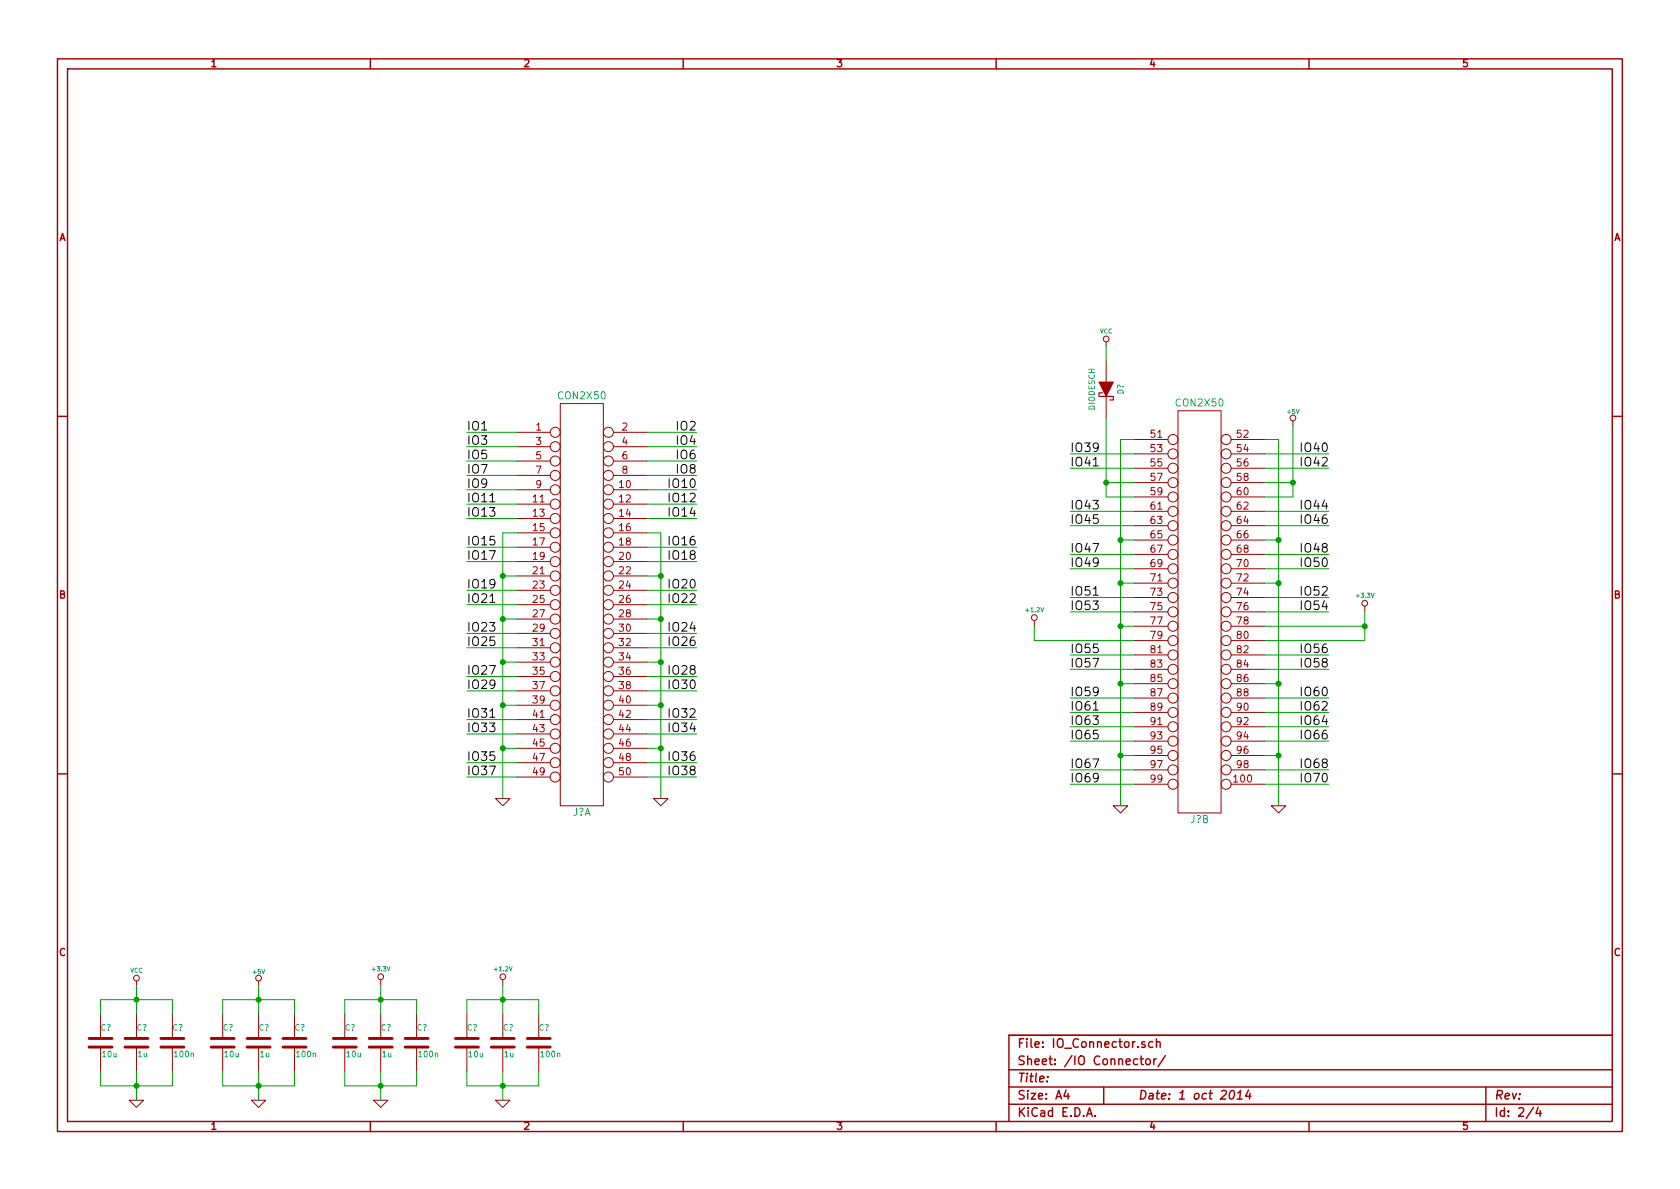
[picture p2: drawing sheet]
<svg xmlns="http://www.w3.org/2000/svg" width="297mm" height="210mm" viewBox="0 0 297 210" stroke-linecap="round" stroke-linejoin="round" font-family="sans-serif">
<g fill="none" stroke="#a00000" stroke-width=".25">
<path d="M10.2 10.4h276.6v189.7h-276.6zM11.9 12.2h273.2v186.1h-273.2zM65.5 10.4v1.8M120.8 10.4v1.8M176.1 10.4v1.8M231.4 10.4v1.8M10.2 73.6h1.7M285.1 73.6h1.7M10.2 136.8h1.7M285.1 136.8h1.7M65.5 198.3v1.8M120.8 198.3v1.8"/>
<path d="M176.1 198.3v1.8M178.4 189.2h106.7M178.4 195.3h106.7M178.4 192.2h106.7M185.2 190.4v.1M188.5 192.8l-.4 1h1M188.8 193.3v1.1M192.1 197.4l.5-1.5 .5 1.5M192.3 197h.7M193.6 197.3v.1M195.1 192.2v3.1M201.6 187.2h.6"/>
<path d="M201.8 186.7v1.4l.4 .2M202.4 184.3l-.3-.1-.2 .2v.2l.5 .2v.3h-.5M202.6 187.4l.3-.2 .4 .2v.7l-.2 .2-.5-.2zM203.8 184.3a.48 .48 0 0 0-.6 0v.8l.2 .1 .4-.1M204 187.2v1.1M204.4 187.2l-.2 .1-.2 .2M204.5 184.3a.36 .36 0 0 1 .6 .1v.8M204.5 183.7v1.5M206 186.7l-1.3 1.9M217.6 193l.4-.2a.88 .88 0 0 1-.3 1.6l-.3-.3a1.19 1.19 0 0 1 .2-1.1zM218.7 194.4h.9M218.8 193.3l.6-.5-.2 1.6"/>
<path d="M220.8 192.8l-.6 1h1M221 193.3l-.1 1.1M231.4 198.3v1.8M262.7 192.2v6.1M271.1 195.8l-1.3 2M272 195.8l-.4 1.1h.9M272.3 196.4v1M285.1 183.1h-106.7v15.2"/>
</g>
<g fill="none" stroke="#a00000" stroke-width=".18">
<path d="M91.4 76.4h5.9M91.4 79h5.9M99.1 71.4h7.6v71.1h-7.6zM108.5 76.4h5.8M108.5 79h5.8M195.6 60.4v.8M195.6 63.7v3.9M195.6 70.1v3.8M200.7 77.7h5.8M208.3 72.6h7.6v71.2h-7.6zM217.7 77.7h5.8M228.6 74.4v.8"/>
<path d="M91.4 81.5h5.9M91.4 84.1h5.9M91.4 86.6h5.9M91.4 99.3h5.9M91.4 89.1h5.9M91.4 91.7h5.9M91.4 94.2h5.9M91.4 96.8h5.9M108.5 81.5h5.8M108.5 84.1h5.8M108.5 86.6h5.8M108.5 99.3h5.8"/>
<path d="M108.5 89.1h5.8M108.5 91.7h5.8M108.5 94.2h5.8M108.5 96.8h5.8M200.7 87.9h5.8M200.7 90.4h5.8M200.7 80.3h5.8M200.7 93h5.8M200.7 82.8h5.8M200.7 95.5h5.8M200.7 85.3h5.8M200.7 98h5.8"/>
<path d="M217.7 87.9h5.8M217.7 90.4h5.8M217.7 80.3h5.8M217.7 93h5.8M217.7 82.8h5.8M217.7 95.5h5.8M217.7 85.3h5.8M217.7 98h5.8M91.4 112h5.9M91.4 101.8h5.9M91.4 114.5h5.9M91.4 104.4h5.9"/>
<path d="M91.4 117.1h5.9M91.4 106.9h5.9M91.4 119.6h5.9M91.4 109.5h5.9M108.5 112h5.8M108.5 101.8h5.8M108.5 114.5h5.8M108.5 104.4h5.8M108.5 117.1h5.8M108.5 106.9h5.8M108.5 119.6h5.8M108.5 109.5h5.8"/>
<path d="M182.9 109.7v1M200.7 100.6h5.8M200.7 113.3h5.8M200.7 103.1h5.8M200.7 115.8h5.8M200.7 105.7h5.8M200.7 118.4h5.8M200.7 108.2h5.8M200.7 110.7h5.8M217.7 100.6h5.8M217.7 113.3h5.8M217.7 103.1h5.8"/>
<path d="M217.7 115.8h5.8M217.7 105.7h5.8M217.7 118.4h5.8M217.7 108.2h5.8M217.7 110.7h5.8M241.3 107.2v1M91.4 124.7h5.9M91.4 137.4h5.9M91.4 127.2h5.9M91.4 129.8h5.9M91.4 132.3h5.9M91.4 122.2h5.9"/>
<path d="M91.4 134.9h5.9M108.5 124.7h5.8M108.5 137.4h5.8M108.5 127.2h5.8M108.5 129.8h5.8M108.5 132.3h5.8M108.5 122.2h5.8M108.5 134.9h5.8M200.7 126h5.8M200.7 128.5h5.8M200.7 131.1h5.8M200.7 120.9h5.8"/>
<path d="M200.7 133.6h5.8M200.7 123.4h5.8M200.7 136.1h5.8M200.7 138.7h5.8M217.7 126h5.8M217.7 128.5h5.8M217.7 131.1h5.8M217.7 120.9h5.8M217.7 133.6h5.8M217.7 123.4h5.8M217.7 136.1h5.8M217.7 138.7h5.8"/>
<path d="M87.6 141.2h2.6l-1.3 1.3zM115.6 141.2h2.5l-1.3 1.3zM196.8 142.5h2.6l-1.3 1.3zM224.8 142.5h2.5l-1.2 1.3zM17.8 179.3v4.3M24.1 173.5v.7M24.1 179.3v4.3M30.5 179.3v4.3M39.4 179.3v4.3M45.7 173.5v.7M45.7 179.3v4.3M52.1 179.3v4.3"/>
<path d="M61 179.3v4.3M67.3 173.2v1M67.3 179.3v4.3M73.7 179.3v4.3M82.5 179.3v4.3M88.9 173.2v1M88.9 179.3v4.3M95.2 179.3v4.3M17.8 185.2v4.3M22.9 194.6h2.5l-1.3 1.2zM24.1 185.2v4.3M30.5 185.2v4.3"/>
<path d="M39.4 185.2v4.3M44.4 194.6h2.6l-1.3 1.2zM45.7 185.2v4.3M52.1 185.2v4.3M61 185.2v4.3M66 194.6h2.6l-1.3 1.2zM67.3 185.2v4.3M73.7 185.2v4.3M82.5 185.2v4.3M87.6 194.6h2.6l-1.3 1.2zM88.9 185.2v4.3M95.2 185.2v4.3"/>
<circle cx="195.6" cy="59.9" r=".51"/>
<circle cx="98.2" cy="79" r=".89"/>
<circle cx="98.2" cy="76.4" r=".89"/>
<circle cx="107.6" cy="76.4" r=".89"/>
<circle cx="107.6" cy="79" r=".89"/>
<circle cx="207.4" cy="77.7" r=".89"/>
<circle cx="216.8" cy="77.7" r=".89"/>
<circle cx="228.6" cy="73.9" r=".51"/>
<circle cx="98.2" cy="91.7" r=".89"/>
<circle cx="98.2" cy="84.1" r=".89"/>
<circle cx="98.2" cy="99.3" r=".89"/>
<circle cx="98.2" cy="86.6" r=".89"/>
<circle cx="98.2" cy="96.8" r=".89"/>
<circle cx="98.2" cy="81.5" r=".89"/>
<circle cx="98.2" cy="89.1" r=".89"/>
<circle cx="98.2" cy="94.2" r=".89"/>
<circle cx="107.6" cy="96.8" r=".89"/>
<circle cx="107.6" cy="89.1" r=".89"/>
<circle cx="107.6" cy="81.5" r=".89"/>
<circle cx="107.6" cy="84.1" r=".89"/>
<circle cx="107.6" cy="86.6" r=".89"/>
<circle cx="107.6" cy="99.3" r=".89"/>
<circle cx="107.6" cy="91.7" r=".89"/>
<circle cx="107.6" cy="94.2" r=".89"/>
<circle cx="207.4" cy="93" r=".89"/>
<circle cx="207.4" cy="80.3" r=".89"/>
<circle cx="207.4" cy="82.8" r=".89"/>
<circle cx="207.4" cy="95.5" r=".89"/>
<circle cx="207.4" cy="98" r=".89"/>
<circle cx="207.4" cy="87.9" r=".89"/>
<circle cx="207.4" cy="90.4" r=".89"/>
<circle cx="207.4" cy="85.3" r=".89"/>
<circle cx="216.8" cy="80.3" r=".89"/>
<circle cx="216.8" cy="82.8" r=".89"/>
<circle cx="216.8" cy="95.5" r=".89"/>
<circle cx="216.8" cy="98" r=".89"/>
<circle cx="216.8" cy="85.3" r=".89"/>
<circle cx="216.8" cy="87.9" r=".89"/>
<circle cx="216.8" cy="90.4" r=".89"/>
<circle cx="216.8" cy="93" r=".89"/>
<circle cx="98.2" cy="119.6" r=".89"/>
<circle cx="98.2" cy="114.5" r=".89"/>
<circle cx="98.2" cy="117.1" r=".89"/>
<circle cx="98.2" cy="106.9" r=".89"/>
<circle cx="98.2" cy="109.5" r=".89"/>
<circle cx="98.2" cy="101.8" r=".89"/>
<circle cx="98.2" cy="112" r=".89"/>
<circle cx="98.2" cy="104.4" r=".89"/>
<circle cx="107.6" cy="119.6" r=".89"/>
<circle cx="107.6" cy="106.9" r=".89"/>
<circle cx="107.6" cy="112" r=".89"/>
<circle cx="107.6" cy="117.1" r=".89"/>
<circle cx="107.6" cy="109.5" r=".89"/>
<circle cx="107.6" cy="101.8" r=".89"/>
<circle cx="107.6" cy="114.5" r=".89"/>
<circle cx="107.6" cy="104.4" r=".89"/>
<circle cx="182.9" cy="109.2" r=".51"/>
<circle cx="207.4" cy="118.4" r=".89"/>
<circle cx="207.4" cy="103.1" r=".89"/>
<circle cx="207.4" cy="115.8" r=".89"/>
<circle cx="207.4" cy="105.7" r=".89"/>
<circle cx="207.4" cy="100.6" r=".89"/>
<circle cx="207.4" cy="108.2" r=".89"/>
<circle cx="207.4" cy="113.3" r=".89"/>
<circle cx="207.4" cy="110.7" r=".89"/>
<circle cx="216.8" cy="115.8" r=".89"/>
<circle cx="216.8" cy="105.7" r=".89"/>
<circle cx="216.8" cy="118.4" r=".89"/>
<circle cx="216.8" cy="100.6" r=".89"/>
<circle cx="216.8" cy="103.1" r=".89"/>
<circle cx="216.8" cy="110.7" r=".89"/>
<circle cx="216.8" cy="108.2" r=".89"/>
<circle cx="216.8" cy="113.3" r=".89"/>
<circle cx="241.3" cy="106.7" r=".51"/>
<circle cx="98.2" cy="132.3" r=".89"/>
<circle cx="98.2" cy="137.4" r=".89"/>
<circle cx="98.2" cy="129.8" r=".89"/>
<circle cx="98.2" cy="134.9" r=".89"/>
<circle cx="98.2" cy="127.2" r=".89"/>
<circle cx="98.2" cy="122.2" r=".89"/>
<circle cx="98.2" cy="124.7" r=".89"/>
<circle cx="107.6" cy="129.8" r=".89"/>
<circle cx="107.6" cy="137.4" r=".89"/>
<circle cx="107.6" cy="132.3" r=".89"/>
<circle cx="107.6" cy="134.9" r=".89"/>
<circle cx="107.6" cy="127.2" r=".89"/>
<circle cx="107.6" cy="122.2" r=".89"/>
<circle cx="107.6" cy="124.7" r=".89"/>
<circle cx="207.4" cy="128.5" r=".89"/>
<circle cx="207.4" cy="131.1" r=".89"/>
<circle cx="207.4" cy="133.6" r=".89"/>
<circle cx="207.4" cy="138.7" r=".89"/>
<circle cx="207.4" cy="136.1" r=".89"/>
<circle cx="207.4" cy="120.9" r=".89"/>
<circle cx="207.4" cy="126" r=".89"/>
<circle cx="207.4" cy="123.4" r=".89"/>
<circle cx="216.8" cy="128.5" r=".89"/>
<circle cx="216.8" cy="136.1" r=".89"/>
<circle cx="216.8" cy="131.1" r=".89"/>
<circle cx="216.8" cy="133.6" r=".89"/>
<circle cx="216.8" cy="138.7" r=".89"/>
<circle cx="216.8" cy="126" r=".89"/>
<circle cx="216.8" cy="120.9" r=".89"/>
<circle cx="216.8" cy="123.4" r=".89"/>
<circle cx="24.1" cy="173" r=".51"/>
<circle cx="45.7" cy="173" r=".51"/>
<circle cx="67.3" cy="172.7" r=".51"/>
<circle cx="88.9" cy="172.7" r=".51"/>
</g>
<g fill="none" stroke="#a00000" stroke-width=".51">
<path d="M15.7 185.2h4.1M15.7 183.6h4.1M22.1 185.2h4.1M22.1 183.6h4.1M28.4 185.2h4.1M28.4 183.6h4.1M37.3 185.2h4.1M37.3 183.6h4.1M43.7 185.2h4.1M43.7 183.6h4.1M50 185.2h4.1M50 183.6h4.1"/>
<path d="M58.9 185.2h4.1M58.9 183.6h4.1M65.3 185.2h4M65.3 183.6h4M71.6 185.2h4.1M71.6 183.6h4.1M80.5 185.2h4.1M80.5 183.6h4.1M86.9 185.2h4M86.9 183.6h4M93.2 185.2h4.1M93.2 183.6h4.1"/>
</g>
<path d="M194.3 67.6h2.5l-1.2 2.5z" fill="#a00000" stroke="#a00000" stroke-width=".18"/>
<path d="M194.9 69.5h-.6v.6h2.5v.6h-.6" fill="none" stroke="#a00000" stroke-width=".2"/>
<g fill="none" stroke="#00a000" stroke-width=".18">
<path d="M82.5 79h8.9M82.5 76.4h8.9M114.3 79h8.9M114.3 76.4h8.9M195.6 61.2v2.5M195.6 73.9v14h5.1M200.7 77.7h-2.6v64.8M223.5 77.7h2.6v64.8M228.6 75.2v12.7h-5.1M82.5 99.3h8.9M82.5 96.8h8.9M82.5 91.7h8.9"/>
<path d="M82.5 89.1h8.9M82.5 86.6h8.9M82.5 84.1h8.9M82.5 81.5h8.9M91.4 94.2h-2.5v47M114.3 94.2h2.5v47M114.3 99.3h8.9M114.3 96.8h8.9M114.3 91.7h8.9M114.3 89.1h8.9M114.3 86.6h8.9M114.3 84.1h8.9"/>
<path d="M114.3 81.5h8.9M189.2 80.3h11.5M189.2 82.8h11.5M189.2 90.4h11.5M189.2 93h11.5M189.2 98h11.5M195.6 85.3h5.1M198.1 95.5h2.6M223.5 95.5h2.6M223.5 85.3h5.1M223.5 80.3h11.4M223.5 82.8h11.4"/>
<path d="M223.5 90.4h11.4M223.5 93h11.4M223.5 98h11.4M82.5 119.6h8.9M82.5 114.5h8.9M82.5 112h8.9M82.5 106.9h8.9M82.5 104.4h8.9M88.9 117.1h2.5M88.9 101.8h2.5M88.9 109.5h2.5M114.3 117.1h2.5"/>
<path d="M114.3 101.8h2.5M114.3 109.5h2.5M114.3 119.6h8.9M114.3 114.5h8.9M114.3 112h8.9M114.3 106.9h8.9M114.3 104.4h8.9M182.9 110.7v2.6h17.8M189.2 100.6h11.5M189.2 105.7h11.5M189.2 108.2h11.5M189.2 115.8h11.5"/>
<path d="M189.2 118.4h11.5M198.1 103.1h2.6M198.1 110.7h2.6M223.5 103.1h2.6M223.5 110.7h17.8M223.5 100.6h11.4M223.5 105.7h11.4M223.5 108.2h11.4M223.5 115.8h11.4M223.5 118.4h11.4M241.3 108.2v5.1h-17.8M82.5 137.4h8.9"/>
<path d="M82.5 134.9h8.9M82.5 129.8h8.9M82.5 127.2h8.9M82.5 122.2h8.9M88.9 132.3h2.5M88.9 124.7h2.5M114.3 132.3h2.5M114.3 124.7h2.5M114.3 137.4h8.9M114.3 134.9h8.9M114.3 129.8h8.9M114.3 127.2h8.9"/>
<path d="M114.3 122.2h8.9M189.2 123.4h11.5M189.2 126h11.5M189.2 128.5h11.5M189.2 131.1h11.5M189.2 136.1h11.5M189.2 138.7h11.5M198.1 120.9h2.6M198.1 133.6h2.6M223.5 120.9h2.6M223.5 133.6h2.6M223.5 123.4h11.4"/>
<path d="M223.5 126h11.4M223.5 128.5h11.4M223.5 131.1h11.4M223.5 136.1h11.4M223.5 138.7h11.4M17.8 179.3v-2.5h12.7v2.5M24.1 174.2v5.1M39.4 179.3v-2.5h12.7v2.5M45.7 174.2v5.1M61 179.3v-2.5h12.7v2.5M67.3 174.2v5.1M82.5 179.3v-2.5h12.7v2.5"/>
<path d="M88.9 174.2v5.1M17.8 189.5v2.5h12.7v-2.5M24.1 189.5v5.1M39.4 189.5v2.5h12.7v-2.5M45.7 189.5v5.1M61 189.5v2.5h12.7v-2.5M67.3 189.5v5.1M82.5 189.5v2.5h12.7v-2.5M88.9 189.5v5.1"/>
</g>
<g fill="#00a000" stroke="#00a000" stroke-width=".25">
<circle cx="88.9" cy="132.3" r=".41"/>
<circle cx="88.9" cy="124.7" r=".41"/>
<circle cx="88.9" cy="117.1" r=".41"/>
<circle cx="88.9" cy="101.8" r=".41"/>
<circle cx="88.9" cy="109.5" r=".41"/>
<circle cx="116.8" cy="132.3" r=".41"/>
<circle cx="116.8" cy="124.7" r=".41"/>
<circle cx="116.8" cy="117.1" r=".41"/>
<circle cx="116.8" cy="109.5" r=".41"/>
<circle cx="116.8" cy="101.8" r=".41"/>
<circle cx="198.1" cy="95.5" r=".41"/>
<circle cx="198.1" cy="103.1" r=".41"/>
<circle cx="198.1" cy="110.7" r=".41"/>
<circle cx="198.1" cy="120.9" r=".41"/>
<circle cx="198.1" cy="133.6" r=".41"/>
<circle cx="226.1" cy="95.5" r=".41"/>
<circle cx="226.1" cy="103.1" r=".41"/>
<circle cx="226.1" cy="120.9" r=".41"/>
<circle cx="226.1" cy="133.6" r=".41"/>
<circle cx="195.6" cy="85.3" r=".41"/>
<circle cx="228.6" cy="85.3" r=".41"/>
<circle cx="241.3" cy="110.7" r=".41"/>
<circle cx="24.1" cy="192" r=".41"/>
<circle cx="24.1" cy="176.8" r=".41"/>
<circle cx="45.7" cy="192" r=".41"/>
<circle cx="45.7" cy="176.8" r=".41"/>
<circle cx="67.3" cy="192" r=".41"/>
<circle cx="67.3" cy="176.8" r=".41"/>
<circle cx="88.9" cy="192" r=".41"/>
<circle cx="88.9" cy="176.8" r=".41"/>
</g>
<path d="M86.6 88.7h.9M193.3 82.4h.9M86.6 106.5h.9M193.3 105.3h.9M86.6 126.8h.9M193.3 125.6h.9" fill="none" stroke="#000" stroke-width=".18"/>
<g font-size="2.1">
<text x="82.5" y="76.2">IO1</text>
<text x="119.8" y="76.2">IO2</text>
<text x="82.5" y="78.7">IO3</text>
<text x="82.5" y="81.3">IO5</text>
<text x="82.5" y="83.8">IO7</text>
<text x="119.8" y="78.7">IO4</text>
<text x="119.8" y="81.3">IO6</text>
<text x="119.8" y="83.8">IO8</text>
<text x="189.2" y="80">IO39</text>
<text x="189.2" y="82.5">IO41</text>
<text x="230.4" y="80">IO40</text>
<text x="230.4" y="82.5">IO42</text>
<text x="82.5" y="86.4">IO9</text>
<text x="82.5" y="88.9">IO11</text>
<text x="118.6" y="86.4">IO10</text>
<text x="118.6" y="88.9">IO12</text>
<text x="82.5" y="91.4">IO13</text>
<text x="118.6" y="91.4">IO14</text>
<text x="189.2" y="90.2">IO43</text>
<text x="189.2" y="92.7">IO45</text>
<text x="230.4" y="90.2">IO44</text>
<text x="230.4" y="92.7">IO46</text>
<text x="82.5" y="96.5">IO15</text>
<text x="82.5" y="99.1">IO17</text>
<text x="118.6" y="96.5">IO16</text>
<text x="118.6" y="99.1">IO18</text>
<text x="189.2" y="97.8">IO47</text>
<text x="189.2" y="100.3">IO49</text>
<text x="230.4" y="97.8">IO48</text>
<text x="230.4" y="100.3">IO50</text>
<text x="82.5" y="104.1">IO19</text>
<text x="82.5" y="106.7">IO21</text>
<text x="118.6" y="104.1">IO20</text>
<text x="118.6" y="106.7">IO22</text>
<text x="189.2" y="105.4">IO51</text>
<text x="189.2" y="107.9">IO53</text>
<text x="230.4" y="105.4">IO52</text>
<text x="230.4" y="107.9">IO54</text>
<text x="82.5" y="111.8">IO23</text>
<text x="118.6" y="111.8">IO24</text>
<text x="82.5" y="114.3">IO25</text>
<text x="82.5" y="119.4">IO27</text>
<text x="118.6" y="114.3">IO26</text>
<text x="118.6" y="119.4">IO28</text>
<text x="189.2" y="115.6">IO55</text>
<text x="189.2" y="118.1">IO57</text>
<text x="230.4" y="115.6">IO56</text>
<text x="230.4" y="118.1">IO58</text>
<text x="82.5" y="121.9">IO29</text>
<text x="118.6" y="121.9">IO30</text>
<text x="189.2" y="123.2">IO59</text>
<text x="189.2" y="125.7">IO61</text>
<text x="230.4" y="123.2">IO60</text>
<text x="230.4" y="125.7">IO62</text>
<text x="82.5" y="127">IO31</text>
<text x="82.5" y="129.5">IO33</text>
<text x="118.6" y="127">IO32</text>
<text x="118.6" y="129.5">IO34</text>
<text x="189.2" y="128.3">IO63</text>
<text x="189.2" y="130.8">IO65</text>
<text x="230.4" y="128.3">IO64</text>
<text x="230.4" y="130.8">IO66</text>
<text x="82.5" y="134.6">IO35</text>
<text x="82.5" y="137.2">IO37</text>
<text x="118.6" y="134.6">IO36</text>
<text x="118.6" y="137.2">IO38</text>
<text x="189.2" y="135.9">IO67</text>
<text x="230.4" y="135.9">IO68</text>
<text x="189.2" y="138.4">IO69</text>
<text x="230.4" y="138.4">IO70</text>
</g>
<g font-size="2.1" fill="#a00000">
<text x="179.9" y="185.4">File: IO_Connector.sch</text>
<text x="179.9" y="191.5">Title:</text>
<text x="179.9" y="188.4">Sheet: /IO Connector/</text>
<text x="179.9" y="197.6">KiCad E.D.A.</text>
<text x="179.9" y="194.5">Size: A4</text>
<text x="201.2" y="194.5">Date: 1 oct 2014</text>
<text x="264.2" y="194.5">Rev:</text>
<text x="264.2" y="197.6">Id: 2/4</text>
</g>
<g font-size="1.8" fill="#a00000">
<text x="37.3" y="11.9">1</text>
<text x="92.7" y="11.9">2</text>
<text x="148" y="11.9">3</text>
<text x="203.3" y="11.9">4</text>
<text x="258.6" y="11.9">5</text>
<text x="10.4" y="42.7">A</text>
<text x="285.3" y="42.7">A</text>
<text x="94.8" y="76.2">1</text>
<text x="110" y="76.2">2</text>
<text x="203.5" y="77.5">51</text>
<text x="218.7" y="77.5">52</text>
<text x="94.8" y="78.7">3</text>
<text x="94.8" y="81.3">5</text>
<text x="94.8" y="83.8">7</text>
<text x="110" y="78.7">4</text>
<text x="110" y="81.3">6</text>
<text x="110" y="83.8">8</text>
<text x="203.5" y="80">53</text>
<text x="203.5" y="82.5">55</text>
<text x="218.7" y="80">54</text>
<text x="218.7" y="82.5">56</text>
<text x="94.3" y="88.9">11</text>
<text x="94.8" y="86.4">9</text>
<text x="109.5" y="86.4">10</text>
<text x="109.5" y="88.9">12</text>
<text x="203.5" y="85.1">57</text>
<text x="203.5" y="87.6">59</text>
<text x="218.7" y="87.6">60</text>
<text x="218.7" y="85.1">58</text>
<text x="94.3" y="91.4">13</text>
<text x="94.3" y="94">15</text>
<text x="109.5" y="91.4">14</text>
<text x="109.5" y="94">16</text>
<text x="203.5" y="90.2">61</text>
<text x="203.5" y="92.7">63</text>
<text x="203.5" y="95.2">65</text>
<text x="218.7" y="90.2">62</text>
<text x="218.7" y="92.7">64</text>
<text x="218.7" y="95.2">66</text>
<text x="94.3" y="101.6">21</text>
<text x="94.3" y="96.5">17</text>
<text x="94.3" y="99.1">19</text>
<text x="109.5" y="99.1">20</text>
<text x="109.5" y="101.6">22</text>
<text x="109.5" y="96.5">18</text>
<text x="203.5" y="97.8">67</text>
<text x="203.5" y="100.3">69</text>
<text x="218.7" y="100.3">70</text>
<text x="218.7" y="97.8">68</text>
<text x="10.4" y="105.9">B</text>
<text x="94.3" y="104.1">23</text>
<text x="94.3" y="106.7">25</text>
<text x="109.5" y="104.1">24</text>
<text x="109.5" y="106.7">26</text>
<text x="203.5" y="102.9">71</text>
<text x="203.5" y="105.4">73</text>
<text x="203.5" y="107.9">75</text>
<text x="218.7" y="102.9">72</text>
<text x="218.7" y="105.4">74</text>
<text x="218.7" y="107.9">76</text>
<text x="285.3" y="105.9">B</text>
<text x="94.3" y="109.2">27</text>
<text x="94.3" y="111.8">29</text>
<text x="109.5" y="111.8">30</text>
<text x="109.5" y="109.2">28</text>
<text x="203.5" y="110.5">77</text>
<text x="203.5" y="113">79</text>
<text x="218.7" y="113">80</text>
<text x="218.7" y="110.5">78</text>
<text x="94.3" y="114.3">31</text>
<text x="94.3" y="116.8">33</text>
<text x="94.3" y="119.4">35</text>
<text x="109.5" y="114.3">32</text>
<text x="109.5" y="116.8">34</text>
<text x="109.5" y="119.4">36</text>
<text x="203.5" y="115.6">81</text>
<text x="203.5" y="118.1">83</text>
<text x="218.7" y="115.6">82</text>
<text x="218.7" y="118.1">84</text>
<text x="94.3" y="121.9">37</text>
<text x="94.3" y="124.5">39</text>
<text x="109.5" y="124.5">40</text>
<text x="109.5" y="121.9">38</text>
<text x="203.5" y="120.6">85</text>
<text x="203.5" y="123.2">87</text>
<text x="203.5" y="125.7">89</text>
<text x="218.7" y="125.7">90</text>
<text x="218.7" y="120.6">86</text>
<text x="218.7" y="123.2">88</text>
<text x="94.3" y="127">41</text>
<text x="94.3" y="129.5">43</text>
<text x="109.5" y="127">42</text>
<text x="109.5" y="129.5">44</text>
<text x="203.5" y="128.3">91</text>
<text x="203.5" y="130.8">93</text>
<text x="218.7" y="128.3">92</text>
<text x="218.7" y="130.8">94</text>
<text x="94.3" y="132.1">45</text>
<text x="94.3" y="134.6">47</text>
<text x="94.3" y="137.2">49</text>
<text x="109.5" y="137.2">50</text>
<text x="109.5" y="132.1">46</text>
<text x="109.5" y="134.6">48</text>
<text x="203.5" y="133.3">95</text>
<text x="203.5" y="135.9">97</text>
<text x="218.7" y="133.3">96</text>
<text x="218.7" y="135.9">98</text>
<text x="203.5" y="138.4">99</text>
<text x="218.2" y="138.4">100</text>
<text x="10.4" y="169.1">C</text>
<text x="285.3" y="169.1">C</text>
<text x="37.3" y="199.8">1</text>
<text x="92.7" y="199.8">2</text>
<text x="148" y="199.8">3</text>
<text x="203.3" y="199.8">4</text>
<text x="258.6" y="199.8">5</text>
</g>
<g font-size="1.8" fill="#00a0a0">
<text x="98.9" y="70.7">CON2X50</text>
<text x="208.1" y="71.9">CON2X50</text>
<text x="101.2" y="144.3">J?A</text>
<text x="210.4" y="145.6">J?B</text>
</g>
<g font-size="1.4" fill="#00a0a0">
<text x="198.7" y="69.8" transform="rotate(-90 198.7 69.8)">D?</text>
<text x="193.6" y="72.6" transform="rotate(-90 193.6 72.6)">DIODESCH</text>
<text x="17.8" y="182.3">C?</text>
<text x="24.1" y="182.3">C?</text>
<text x="30.5" y="182.3">C?</text>
<text x="39.4" y="182.3">C?</text>
<text x="45.7" y="182.3">C?</text>
<text x="52.1" y="182.3">C?</text>
<text x="61" y="182.3">C?</text>
<text x="67.3" y="182.3">C?</text>
<text x="73.7" y="182.3">C?</text>
<text x="82.5" y="182.3">C?</text>
<text x="88.9" y="182.3">C?</text>
<text x="95.2" y="182.3">C?</text>
<text x="18.1" y="187">10u</text>
<text x="24.4" y="187">1u</text>
<text x="30.9" y="187">100n</text>
<text x="39.7" y="187">10u</text>
<text x="46" y="187">1u</text>
<text x="52.5" y="187">100n</text>
<text x="61.3" y="187">10u</text>
<text x="67.6" y="187">1u</text>
<text x="74.1" y="187">100n</text>
<text x="82.9" y="187">10u</text>
<text x="89.2" y="187">1u</text>
<text x="95.7" y="187">100n</text>
</g>
<g font-size="1.1" fill="#00a0a0">
<text x="194.5" y="59">VCC</text>
<text x="227.6" y="73.2">+5V</text>
<text x="239.9" y="105.7">+3.3V</text>
<text x="181.5" y="108.3">+1.2V</text>
<text x="23" y="172">VCC</text>
<text x="44.8" y="172.3">+5V</text>
<text x="65.9" y="171.8">+3.3V</text>
<text x="87.5" y="171.8">+1.2V</text>
</g>
</svg>
